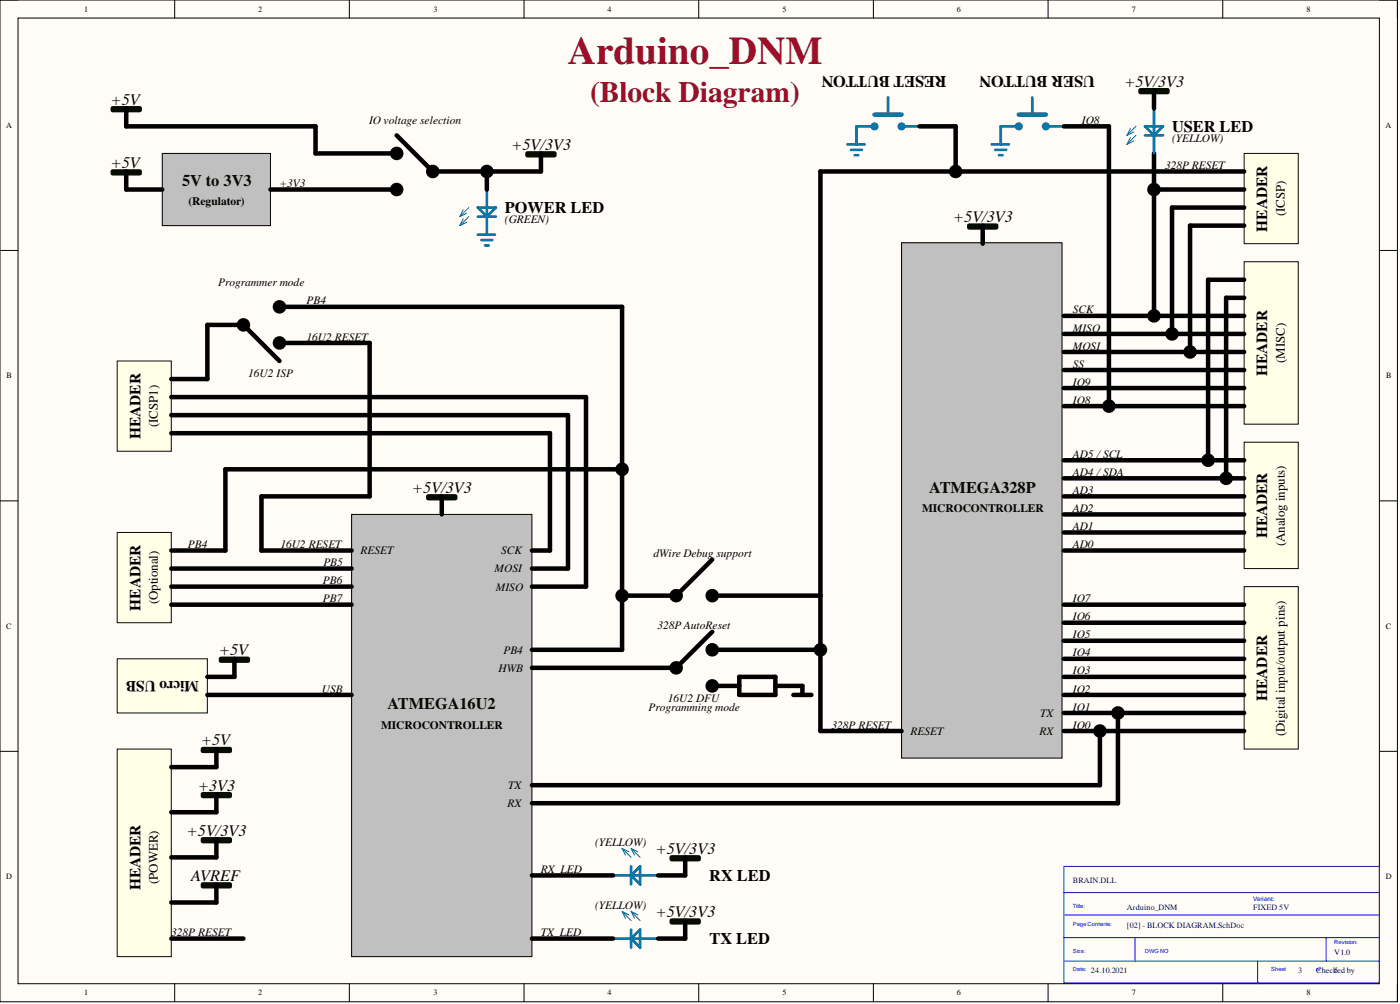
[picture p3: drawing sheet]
<svg xmlns="http://www.w3.org/2000/svg" width="393mm" height="282mm" viewBox="0 0 393 282" stroke-linecap="round" stroke-linejoin="round" font-family="sans-serif">
<path d="M0 0h392.6v281.2h-392.6z" fill-rule="evenodd" fill="#fffcf8"/>
<path d="M0 0h392.6v281.2h-392.6z" fill="none" stroke="#000" stroke-width=".28"/>
<path d="M5.1 5.1h382.5v271.1h-382.5z" fill-rule="evenodd" fill="#fffcf8"/>
<g fill="none" stroke="#000" stroke-width=".28">
<path d="M0 0h5.1M5.1 5.1h382.5v271.1h-382.5zM49.1 0v5.1M98.2 0v5.1M147.2 0v5.1M196.3 0v5.1M245.4 0v5.1M294.5 0v5.1M343.5 0v5.1M387.6 0h5v5.1M0 70.3h5.1M387.6 70.3h5"/>
<path d="M0 140.6h5.1M387.6 140.6h5M0 210.9h5.1M387.6 210.9h5M49.1 276.2v5M98.2 276.2v5M147.2 276.2v5M196.3 276.2v5M245.4 276.2v5M294.5 276.2v5M343.5 276.2v5M392.6 276.2v5"/>
</g>
<path d="M298.9 243.2h88.7v32.7h-88.7zM298.9 250.6h88.7M299.2 256.9h88.4M298.9 263.3h88.7M299.2 269.8h88.4M318.9 263.3v6.5M353.4 269.8v6.4M372.6 263.3v6.5" fill="none" stroke="#00f" stroke-width=".28"/>
<path d="M253.3 68.2h45.1v144.6h-45.1z" fill-rule="evenodd" fill="#c0c0c0"/>
<path d="M253.3 68.2h45.1v144.6h-45.1z" fill="none" stroke="#000" stroke-width=".28"/>
<path d="M349.6 124.2h15.2v35.4h-15.2z" fill-rule="evenodd" fill="#ffffe8"/>
<path d="M349.6 124.2h15.2v35.4h-15.2z" fill="none" stroke="#080d02" stroke-width=".28"/>
<path d="M298.9 129.2h50.7M192.5 240.7v5.1" fill="none" stroke="#000" stroke-width="1.3"/>
<path d="M245.7 35.5h-5.1v5M172.2 245.8h12.7M177.3 243.2v5.1M179.8 243.2v5.1l-2.5-2.5z" fill="none" stroke="#0075ad" stroke-width=".76"/>
<path d="M174.8 238.2l2.5 2.5M174.8 238.2l.9 1.9M174.8 238.2l1.9 .9M177.3 238.2l2.5 2.5M177.3 238.2l1 1.9M177.3 238.2l1.9 .9" fill="none" stroke="#0075ad" stroke-width=".28"/>
<path d="M188.7 240.7h7.6M188.7 241.2h7.6" fill="none" stroke="#080d02" stroke-width="1.3"/>
<path d="M245.7 32.2h7.6" fill="none" stroke="#0075ad" stroke-width="1.3"/>
<circle cx="245.7" cy="35.5" r=".76" fill="#0075ad"/>
<g fill="none" stroke="#0075ad" stroke-width=".76">
<path d="M253.3 35.5h5.1"/>
<circle cx="245.7" cy="35.5" r=".76"/>
</g>
<circle cx="253.3" cy="35.5" r=".76" fill="#0075ad"/>
<g fill="none" stroke="#0075ad" stroke-width=".76">
<path d="M249.5 27.4v4.8M238.1 40.5h4.8M239.1 42.1h3.1M240.1 43.6h1"/>
<circle cx="253.3" cy="35.5" r=".76"/>
</g>
<path d="M298.9 134.3h50.7M298.9 139.4h50.7M298.9 144.4h50.7M298.9 149.5h50.7M298.9 154.6h50.7" fill="none" stroke="#000" stroke-width="1.3"/>
<path d="M349.6 164.7h15.2v45.6h-15.2z" fill-rule="evenodd" fill="#ffffe8"/>
<path d="M349.6 164.7h15.2v45.6h-15.2z" fill="none" stroke="#080d02" stroke-width=".28"/>
<path d="M298.9 169.8h50.7M298.9 174.8h50.7M298.9 179.9h50.7M298.9 185h50.7M298.9 190h50.7M298.9 195.1h50.7M298.9 200.2h50.7M298.9 205.2h50.7" fill="none" stroke="#000" stroke-width="1.3"/>
<path d="M349.6 73.5h15.2v45.6h-15.2z" fill-rule="evenodd" fill="#ffffe8"/>
<path d="M349.6 73.5h15.2v45.6h-15.2z" fill="none" stroke="#080d02" stroke-width=".28"/>
<path d="M298.9 88.7h50.7M298.9 93.7h50.7M298.9 98.8h50.7M298.9 103.9h50.7M298.9 109h50.7M298.9 114h50.7" fill="none" stroke="#000" stroke-width="1.3"/>
<path d="M98.8 144.4h50.7v124.2h-50.7z" fill-rule="evenodd" fill="#c0c0c0"/>
<path d="M98.8 144.4h50.7v124.2h-50.7z" fill="none" stroke="#000" stroke-width=".28"/>
<path d="M32.9 185h25.4v15.2h-25.4z" fill-rule="evenodd" fill="#ffffe8"/>
<path d="M32.9 185h25.4v15.2h-25.4z" fill="none" stroke="#080d02" stroke-width=".28"/>
<g fill="none" stroke="#000" stroke-width="1.3">
<path d="M324.2 43.1v45.6M329.3 58.3v35.4M276.1 63.3v5.1M334.4 63.3v35.5M349.6 78.5h-10.2v50.7M349.6 83.6h-5.1v50.7M124.1 139.4v5M149.5 159.6h10.1M149.5 154.6h5M149.5 164.7h15.1M58.3 195.1h40.5M65.9 185v5h-7.6"/>
<circle cx="324.2" cy="88.7" r="1.27"/>
<circle cx="329.3" cy="93.7" r="1.27"/>
<circle cx="334.4" cy="98.8" r="1.27"/>
<circle cx="339.4" cy="129.2" r="1.27"/>
<circle cx="344.5" cy="134.3" r="1.27"/>
</g>
<path d="M272.3 63.3h7.6M272.3 63.9h7.6M120.3 139.4h7.6M120.3 139.9h7.6M62.1 185h7.6M62.1 185.5h7.6" fill="none" stroke="#080d02" stroke-width="1.3"/>
<g fill="#000">
<circle cx="324.2" cy="88.7" r="1.27"/>
<circle cx="329.3" cy="93.7" r="1.27"/>
<circle cx="334.4" cy="98.8" r="1.27"/>
<circle cx="339.4" cy="129.2" r="1.27"/>
<circle cx="344.5" cy="134.3" r="1.27"/>
</g>
<path d="M45.6 43.1h30.4v20.2h-30.4z" fill-rule="evenodd" fill="#c0c0c0"/>
<path d="M45.6 43.1h30.4v20.2h-30.4z" fill="none" stroke="#000" stroke-width=".28"/>
<path d="M31.7 48.1h7.6M31.7 48.6h7.6M148.2 43.1h7.6M148.2 43.6h7.6M188.7 258.4h7.6M188.7 258.9h7.6" fill="none" stroke="#080d02" stroke-width="1.3"/>
<path d="M35.5 35.5h53.2M35.5 48.1v5.1h10.1M152 43.1v5M192.5 258.4v5.1" fill="none" stroke="#000" stroke-width="1.3"/>
<path d="M134.3 58.3h5l-2.5 2.5zM136.8 53.2v12.7M134.3 60.8h5M172.2 263.5h12.7M177.3 261v5M179.8 261v5l-2.5-2.5z" fill="none" stroke="#0075ad" stroke-width=".76"/>
<path d="M130.1 58.9l-.9 1.9M131.1 59.9l-1.9 .9M131.7 58.3l-2.5 2.5M130.1 61.4l-.9 1.9M131.1 62.4l-1.9 .9M131.7 60.8l-2.5 2.5M174.8 255.9l2.5 2.5M174.8 255.9l.9 1.9M174.8 255.9l1.9 1M177.3 255.9l2.5 2.5M177.3 255.9l1 1.9M177.3 255.9l1.9 1" fill="none" stroke="#0075ad" stroke-width=".28"/>
<path d="M349.6 43.1h15.2v25.3h-15.2z" fill-rule="evenodd" fill="#ffffe8"/>
<path d="M349.6 43.1h15.2v25.3h-15.2z" fill="none" stroke="#080d02" stroke-width=".28"/>
<g fill="none" stroke="#000" stroke-width="1.3">
<path d="M230.5 48.1h119.1M324.2 53.2h25.4M329.3 58.3h20.3M334.4 63.3h15.2M309 205.2v15.2h-159.5M314.1 200.2v25.3h-164.6"/>
<circle cx="324.2" cy="53.2" r="1.27"/>
<circle cx="309" cy="205.2" r="1.27"/>
<circle cx="314.1" cy="200.2" r="1.27"/>
</g>
<g fill="#000">
<circle cx="324.2" cy="53.2" r="1.27"/>
<circle cx="309" cy="205.2" r="1.27"/>
<circle cx="314.1" cy="200.2" r="1.27"/>
</g>
<path d="M32.9 101.3h15.2v25.4h-15.2z" fill-rule="evenodd" fill="#ffffe8"/>
<path d="M32.9 101.3h15.2v25.4h-15.2z" fill="none" stroke="#080d02" stroke-width=".28"/>
<path d="M48.1 116.6h111.5v43M48.1 111.5h116.5v53.2M48.1 106.4h10.2M48.1 121.6h106.4v33M149.5 245.8h22.7M149.5 263.5h22.7" fill="none" stroke="#000" stroke-width="1.3"/>
<path d="M286.2 32.2h7.6" fill="none" stroke="#0075ad" stroke-width="1.3"/>
<path d="M286.2 35.5h-5v5" fill="none" stroke="#0075ad" stroke-width=".76"/>
<circle cx="286.2" cy="35.5" r=".76" fill="#0075ad"/>
<g fill="none" stroke="#0075ad" stroke-width=".76">
<path d="M293.8 35.5h5.1"/>
<circle cx="286.2" cy="35.5" r=".76"/>
</g>
<circle cx="293.8" cy="35.5" r=".76" fill="#0075ad"/>
<g fill="none" stroke="#0075ad" stroke-width=".76">
<path d="M290 27.4v4.8M278.6 40.5h4.8M279.6 42.1h3.1M280.7 43.6h1"/>
<circle cx="293.8" cy="35.5" r=".76"/>
</g>
<g fill="none" stroke="#000" stroke-width="1.3">
<path d="M35.5 30.4v5.1M88.7 35.5v7.6h22.8M111.5 38l10.1 10.1h30.4M258.4 35.5h10.1M298.9 35.5h12.7M76 53.2h35.5M230.5 48.1v157.1h22.8M78.5 86.1h96.3v96.3h-25.3M78.5 96.3h25.4v43.1h-30.4M78.5 101.3l-10.1-10.1h-10.1v15.2M73.5 154.6h25.3M200.1 157.1l-10.1 10.1h-15.2"/>
<path d="M200.1 167.2h30.4M200.1 177.4l-10.1 10.1h-40.5M200.1 182.4h30.4M200.1 192.6h7.6M207.7 190h10.1v5.1h-10.1zM217.8 192.6h7.6v2.5M222.9 195.1h5.1"/>
<circle cx="111.5" cy="43.1" r="1.27"/>
<circle cx="111.5" cy="53.2" r="1.27"/>
<circle cx="121.6" cy="48.1" r="1.27"/>
<circle cx="68.4" cy="91.2" r="1.27"/>
<circle cx="78.5" cy="86.1" r="1.27"/>
<circle cx="78.5" cy="96.3" r="1.27"/>
<circle cx="174.8" cy="167.2" r="1.27"/>
<circle cx="190" cy="167.2" r="1.27"/>
<circle cx="200.1" cy="167.2" r="1.27"/>
<circle cx="190" cy="187.5" r="1.27"/>
<circle cx="200.1" cy="192.6" r="1.27"/>
<circle cx="200.1" cy="182.4" r="1.27"/>
<circle cx="230.5" cy="182.4" r="1.27"/>
</g>
<g fill="#000">
<circle cx="111.5" cy="43.1" r="1.27"/>
<circle cx="111.5" cy="53.2" r="1.27"/>
<circle cx="121.6" cy="48.1" r="1.27"/>
<circle cx="68.4" cy="91.2" r="1.27"/>
<circle cx="78.5" cy="86.1" r="1.27"/>
<circle cx="78.5" cy="96.3" r="1.27"/>
<circle cx="174.8" cy="167.2" r="1.27"/>
<circle cx="190" cy="167.2" r="1.27"/>
<circle cx="200.1" cy="167.2" r="1.27"/>
<circle cx="190" cy="187.5" r="1.27"/>
<circle cx="200.1" cy="192.6" r="1.27"/>
<circle cx="200.1" cy="182.4" r="1.27"/>
<circle cx="230.5" cy="182.4" r="1.27"/>
</g>
<path d="M31.7 30.4h7.6M31.7 30.9h7.6" fill="none" stroke="#080d02" stroke-width="1.3"/>
<path d="M32.9 149.5h15.2v25.3h-15.2z" fill-rule="evenodd" fill="#ffffe8"/>
<path d="M32.9 149.5h15.2v25.3h-15.2z" fill="none" stroke="#080d02" stroke-width=".28"/>
<g fill="none" stroke="#000" stroke-width="1.3">
<path d="M268.5 35.5v12.6M311.6 35.5v78.5M324.2 25.3v5.1M136.8 48.1v5.1M73.5 139.4v15.2M48.1 154.6h15.2M48.1 159.6h50.7M48.1 164.7h50.7M48.1 169.8h50.7M184.9 245.8h7.6M184.9 263.5h7.6"/>
<circle cx="136.8" cy="48.1" r="1.27"/>
<circle cx="268.5" cy="48.1" r="1.27"/>
<circle cx="311.6" cy="114" r="1.27"/>
</g>
<path d="M321.7 38h5.1M321.7 35.5h5.1l-2.6 2.5zM324.2 30.4v12.7M134.3 65.9h4.8M135.3 67.4h3M136.3 68.9h1" fill="none" stroke="#0075ad" stroke-width=".76"/>
<path d="M317.6 36.1l-1 1.9M317.6 38.6l-1 1.9M318.5 37.1l-1.9 .9M318.5 39.6l-1.9 .9M319.2 35.5l-2.6 2.5M319.2 38l-2.6 2.5" fill="none" stroke="#0075ad" stroke-width=".28"/>
<path d="M320.4 25.3h7.6M320.4 25.8h7.6" fill="none" stroke="#080d02" stroke-width="1.3"/>
<g fill="#000">
<circle cx="136.8" cy="48.1" r="1.27"/>
<circle cx="268.5" cy="48.1" r="1.27"/>
<circle cx="311.6" cy="114" r="1.27"/>
</g>
<path d="M32.9 210.3h15.2v58.3h-15.2z" fill-rule="evenodd" fill="#ffffe8"/>
<path d="M32.9 210.3h15.2v58.3h-15.2z" fill="none" stroke="#080d02" stroke-width=".28"/>
<path d="M57 210.3h7.6M57 210.8h7.6M57 235.6h7.6M57 236.1h7.6M57 223h7.6M57 223.5h7.6M57 248.3h7.6M57 248.8h7.6" fill="none" stroke="#080d02" stroke-width="1.3"/>
<g fill="none" stroke="#000" stroke-width="1.3">
<path d="M174.8 131.8h-111.5v22.8M60.8 210.3v5.1h-12.7M60.8 223v5h-12.7M60.8 235.6v5.1h-12.7M60.8 248.3v5.1h-12.7M48.1 263.5h20.3"/>
<circle cx="174.8" cy="131.8" r="1.27"/>
</g>
<circle cx="174.8" cy="131.8" r="1.27" fill="#000"/>
<text font-size="11" fill="#9e0e29" x="159.5" y="17.9">Arduino_DNM</text>
<text font-size="8.3" fill="#9e0e29" x="165.8" y="28.6">(Block Diagram)</text>
<g font-size="4.6">
<text x="266" y="21.3" transform="rotate(-180 266 21.3)">RESET BUTTON</text>
<text x="307.6" y="21.3" transform="rotate(-180 307.6 21.3)">USER BUTTON</text>
<text x="31.2" y="29.4">+5V</text>
<text x="316" y="24.3">+5V/3V3</text>
<text x="329.3" y="37">USER LED</text>
<text x="31.2" y="47.1">+5V</text>
<text x="143.7" y="42.1">+5V/3V3</text>
<text x="141.9" y="59.8">POWER LED</text>
<text x="267.8" y="62.3">+5V/3V3</text>
<text x="115.8" y="138.3">+5V/3V3</text>
<text x="61.6" y="183.9">+5V</text>
<text x="56.5" y="209.3">+5V</text>
<text x="55.6" y="222">+3V3</text>
<text x="52.5" y="234.6">+5V/3V3</text>
<text x="184.2" y="239.7">+5V/3V3</text>
<text x="53.7" y="247.3">AVREF</text>
<text x="199.3" y="247.3">RX LED</text>
<text x="184.2" y="257.4">+5V/3V3</text>
<text x="199.4" y="265">TX LED</text>
</g>
<g font-size="4.6" fill="#080d02">
<text x="51.2" y="52.2">5V to 3V3</text>
<text x="261.1" y="138.3">ATMEGA328P</text>
<text x="108.8" y="199.2">ATMEGA16U2</text>
</g>
<g font-size="4.3">
<text x="356.1" y="65" transform="rotate(-90 356.1 65)">HEADER</text>
<text x="356.1" y="105.6" transform="rotate(-90 356.1 105.6)">HEADER</text>
<text x="39.4" y="123.3" transform="rotate(-90 39.4 123.3)">HEADER</text>
<text x="356.1" y="151.2" transform="rotate(-90 356.1 151.2)">HEADER</text>
<text x="39.4" y="171.4" transform="rotate(-90 39.4 171.4)">HEADER</text>
<text x="55.9" y="191.1" transform="rotate(-180 55.9 191.1)">Micro USB</text>
<text x="356.1" y="196.8" transform="rotate(-90 356.1 196.8)">HEADER</text>
<text x="39.4" y="250" transform="rotate(-90 39.4 250)">HEADER</text>
</g>
<g font-size="3.6">
<text x="361" y="60.7" transform="rotate(-90 361 60.7)">(ICSP)</text>
<text x="361" y="101.9" transform="rotate(-90 361 101.9)">(MISC)</text>
<text x="44.3" y="119.9" transform="rotate(-90 44.3 119.9)">(ICSP1)</text>
<text x="361" y="153.4" transform="rotate(-90 361 153.4)">(Analog inputs)</text>
<text x="44.3" y="169.7" transform="rotate(-90 44.3 169.7)">(Optional)</text>
<text x="361" y="206.7" transform="rotate(-90 361 206.7)">(Digital input/output pins)</text>
<text x="44.3" y="248.2" transform="rotate(-90 44.3 248.2)">(POWER)</text>
</g>
<g font-size="3.2">
<text x="103.7" y="34.8">IO voltage selection</text>
<text x="304" y="34.8">IO8</text>
<text x="329.3" y="39.9">(YELLOW)</text>
<text x="327.4" y="47.5">328P RESET</text>
<text x="78.5" y="52.5">+3V3</text>
<text x="52.9" y="57.6">(Regulator)</text>
<text x="141.9" y="62.7">(GREEN)</text>
<text x="61.3" y="80.4">Programmer mode</text>
<text x="86.1" y="85.5">PB4</text>
<text x="301.4" y="88">SCK</text>
<text x="86.1" y="95.6">16U2 RESET</text>
<text x="301.4" y="93.1">MISO</text>
<text x="301.4" y="98.1">MOSI</text>
<text x="69.7" y="105.7">16U2 ISP</text>
<text x="301.4" y="103.2">SS</text>
<text x="301.4" y="108.3">IO9</text>
<text x="301.4" y="113.3">IO8</text>
<text x="301.4" y="128.5">AD5 /SCL</text>
<text x="301.4" y="133.6">AD4 /SDA</text>
<text x="259" y="143.7">MICROCONTROLLER</text>
<text x="301.4" y="138.7">AD3</text>
<text x="301.4" y="143.7">AD2</text>
<text x="301.4" y="148.8">AD1</text>
<text x="52.8" y="153.9">PB4</text>
<text x="78.8" y="153.9">16U2 RESET</text>
<text x="101.3" y="155.7">RESET</text>
<text x="140.8" y="155.7">SCK</text>
<text x="301.4" y="153.9">AD0</text>
<text x="90.9" y="158.9">PB5</text>
<text x="139" y="160.7">MOSI</text>
<text x="183.6" y="156.4">dWire Debug support</text>
<text x="90.7" y="164">PB6</text>
<text x="139.3" y="165.8">MISO</text>
<text x="90.7" y="169.1">PB7</text>
<text x="301.4" y="169.1">IO7</text>
<text x="184.7" y="176.7">328P AutoReset</text>
<text x="301.4" y="174.2">IO6</text>
<text x="301.4" y="179.2">IO5</text>
<text x="141.4" y="183.5">PB4</text>
<text x="301.4" y="184.3">IO4</text>
<text x="140.1" y="188.6">HWB</text>
<text x="301.4" y="189.4">IO3</text>
<text x="90.4" y="194.4">USB</text>
<text x="187.6" y="197">16U2 DFU</text>
<text x="301.4" y="194.4">IO2</text>
<text x="182.2" y="199.5">Programming mode</text>
<text x="292.2" y="201.3">TX</text>
<text x="301.4" y="199.5">IO1</text>
<text x="107.1" y="204.6">MICROCONTROLLER</text>
<text x="233.6" y="204.6">328P RESET</text>
<text x="255.8" y="206.3">RESET</text>
<text x="292.1" y="206.3">RX</text>
<text x="301.4" y="204.6">IO0</text>
<text x="142.8" y="221.5">TX</text>
<text x="142.6" y="226.6">RX</text>
<text x="167.2" y="237.5">(YELLOW)</text>
<text x="152" y="245.1">RX_LED</text>
<text x="167.2" y="255.2">(YELLOW)</text>
<text x="48.1" y="262.8">328P RESET</text>
<text x="152" y="262.8">TX_LED</text>
</g>
<g font-size="2.3">
<text x="23.6" y="3.3">1</text>
<text x="72.5" y="3.3">2</text>
<text x="121.8" y="3.3">3</text>
<text x="170.7" y="3.3">4</text>
<text x="219.9" y="3.3">5</text>
<text x="268.8" y="3.3">6</text>
<text x="318" y="3.3">7</text>
<text x="367" y="3.3">8</text>
<text x="1.7" y="35.9">A</text>
<text x="389.2" y="35.9">A</text>
<text x="1.9" y="106.2">B</text>
<text x="389.4" y="106.2">B</text>
<text x="1.8" y="176.5">C</text>
<text x="389.3" y="176.5">C</text>
<text x="1.8" y="246.9">D</text>
<text x="389.3" y="246.9">D</text>
<text x="23.6" y="279.5">1</text>
<text x="72.5" y="279.5">2</text>
<text x="121.8" y="279.5">3</text>
<text x="170.7" y="279.5">4</text>
<text x="219.9" y="279.5">5</text>
<text x="268.8" y="279.5">6</text>
<text x="318" y="279.5">7</text>
<text x="367" y="279.5">8</text>
</g>
<g font-size="2.3" fill="#000080">
<text x="301.4" y="247.8">BRAIN.DLL</text>
<text x="316.6" y="255.4">Arduino_DNM</text>
<text x="352.1" y="255.4">FIXED 5V</text>
<text x="316.6" y="260.5">[02] - BLOCK DIAGRAM.SchDoc</text>
<text x="374.9" y="268.1">V1.0</text>
<text x="306.5" y="273.1">24.10.2021</text>
<text x="364.8" y="273.1">3</text>
<text x="369.8" y="273.1">Check5ed by</text>
</g>
<text font-size="1.8" fill="#00f" x="352.1" y="252.9">Variant:</text>
<g font-size="1.6" fill="#00f">
<text x="301.4" y="254.8">Title:</text>
<text x="301.4" y="259.9">Page Contents:</text>
<text x="301.4" y="267.5">Size:</text>
<text x="321.7" y="267.5">DWGNO</text>
<text x="374.9" y="264.9">Revision:</text>
<text x="301.4" y="272.5">Date:</text>
<text x="357.2" y="272.5">Sheet</text>
<text x="369.8" y="272.5">of</text>
</g>
</svg>
